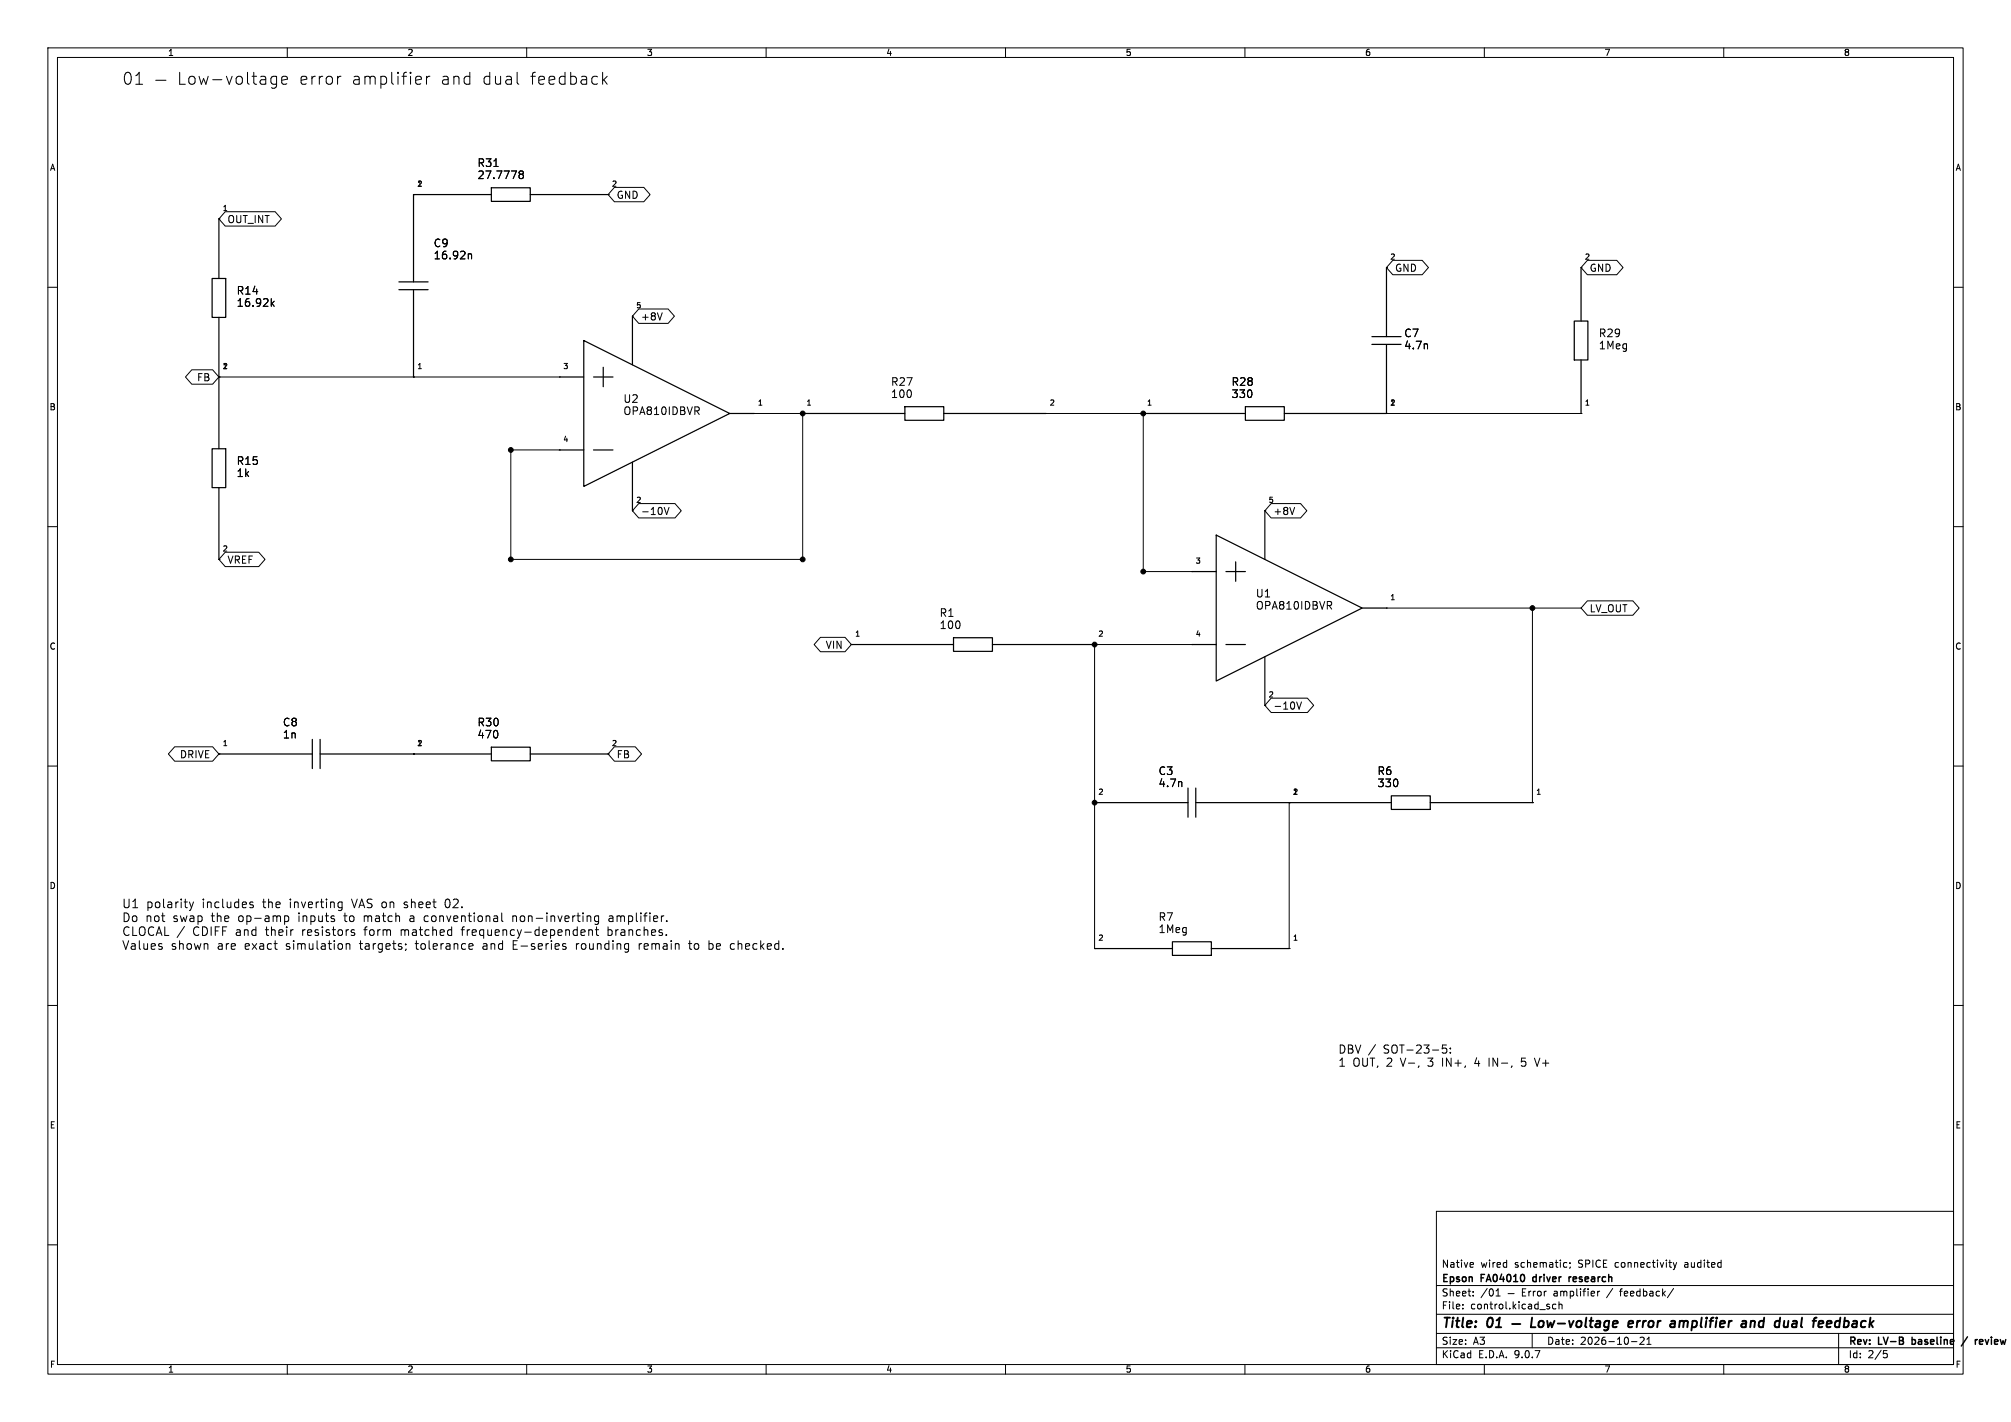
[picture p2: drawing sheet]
<svg xmlns="http://www.w3.org/2000/svg" width="420mm" height="297mm" viewBox="0 0 420 297" stroke-linecap="round" stroke-linejoin="round" font-family="sans-serif">
<g fill="none" stroke="#000" stroke-width=".21">
<path d="M10 10h400v277h-400zM12 12h396v273h-396zM32.5 16.8h2.2M37.5 15.1v2.5h1.2M39.7 16.1a.68 .68 0 0 1 1 .3v.7a.68 .68 0 0 1-.6 .5 .68 .68 0 0 1-.7-.5v-.7zM41.6 15.9l.4 1.7 .5-1.2 .5 1.2 .5-1.7M44.4 16.6h1.9M47.3 15.9l.6 1.7 .6-1.7M49.5 16.1a.68 .68 0 0 1 1.1 .3v.7a.68 .68 0 0 1-.6 .5 .68 .68 0 0 1-.7-.5v-.7zM51.7 15.1v2.1l.3 .4M52.6 15.9h1M53 15.1v2.1l.1 .3 .5 .1"/>
<path d="M54.4 16.1l.3-.2 .7 .2 .1 1.5M55.5 16.5l-.8 .1a.49 .49 0 0 0-.4 .5 .49 .49 0 0 0 .4 .5l.8-.1M57.8 16.1l-.8-.2-.4 .5v.7l.2 .4 .2 .1 .8-.1M57.8 15.9v2.1a.68 .68 0 0 1-1.1 .3M58.8 16.8l1.2-.3-.1-.4-.7-.2-.4 .4 .2 1.2 .2 .1 .7-.1M60 10v2M71.2 15.9l-.5 .2M87.2 15.9l.7 .2 .1 .4-1.2 .3M87.9 17.5l-.7 .1M89.1 15.9v1.7M89.8 15.9a.64 .64 0 0 0-.7 .5M108 15.1v2.1l.4 .4"/>
<path d="M110 10v2M125.9 15.1v2.5M126.1 16.6l.7 1M126.8 15.9l-.9 1M160 10v2M210 10v2M260 10v2M310 10v2M360 10v2M108.7 36.4l-.3-.3 .3-.4 .5 .1 .1 .2-.3 .4M108.7 36.4l-.3 .3 .1 .5 .2 .1 .5-.1 .1-.2-.1-.5-.2-.1M108.7 36.4h.3"/>
<path d="M128.3 39.1h6.2l1.3 1.5-1.3 1.5h-6.2l-1.3-1.5zM45.7 45.7h.1M47 44.2h10.5l1.3 1.5-1.3 1.5h-10.5l-1.3-1.5zM86.4 40.6h.1M97.9 53.1h.5l.1 1M127 40.6h.1M289.6 55.9h.1M290.9 54.4h6.1l1.3 1.5-1.3 1.5h-6.1l-1.3-1.5zM330.2 55.9h.1M331.5 54.4h6.2l1.3 1.5-1.3 1.5h-6.2l-1.3-1.5zM10 60h2M40 77.2h4.4l1.3 1.5-1.3 1.5h-4.4l-1.3-1.5z"/>
<path d="M45.7 78.7h.1M45.7 78.7h71.1M56.8 63.4l.5 .6M57.3 62.9l-.6 .6M86.4 78.7h.1M116.8 78.7h.1M132.1 66h.1M133.4 64.5h6.1l1.4 1.5-1.4 1.5h-6.1l-1.3-1.5zM138.3 65.3l-.5 1.5M408 60h2M116.8 94h.1M157.5 86.4h.1"/>
<path d="M157.5 86.4h10.1M167.6 86.4h.1M167.6 86.4v30.4h-60.9v-22.8h10.1M218.4 86.4h.1M218.4 86.4h20.4M238.8 86.4h.1M238.8 86.4v33h10.1M289.6 86.4h.1M289.6 86.4h40.6M330.2 86.4h.1M10 110h2M45.7 116.8h.1"/>
<path d="M47 115.3h7l1.3 1.5-1.3 1.5h-7l-1.3-1.5zM132.1 106.7h.1M133.4 105.2h7.6l1.3 1.5-1.3 1.5h-7.6l-1.3-1.5zM138.7 106l.5 1.5 .5-1.5M248.9 119.4h.1M264.2 106.7h.1M265.5 105.2h6.1l1.3 1.5-1.3 1.5h-6.1l-1.3-1.5zM270.4 106l-.5 1.5M408 110h2M171.3 133.1h5.2l1.3 1.5-1.3 1.5h-5.2l-1.3-1.5zM177.8 134.6h.1M228.6 134.6h.1"/>
<path d="M228.6 134.6v63.5M228.6 134.6h20.3M248.9 134.6h.1M289.6 127h.1M289.6 127h40.6M320 127v40.6M331.5 125.5h9.5l1.3 1.5-1.3 1.5h-9.5l-1.3-1.5zM10 160h2M36.5 156h7.9l1.3 1.5-1.3 1.5h-7.9l-1.3-1.5zM45.7 157.5h.1M86.4 157.5h.1M127 157.5h.1"/>
<path d="M128.3 156h4.4l1.3 1.5-1.3 1.5h-4.4l-1.3-1.5zM264.2 147.3h.1M265.5 145.8h7.5l1.4 1.5-1.4 1.5h-7.5l-1.3-1.5zM270.8 146.6l.5 1.5 .5-1.5M408 160h2M228.6 167.6h.1M269.2 167.6h.1M269.2 167.6v30.5M320 167.6h.1M33.8 197.8v.4M38.5 193.5l-1.5 2.3M39.6 188.4l.4 1.2"/>
<path d="M40 189.6l-.2 .4-.2 .2M40.4 188.4l-.4 1.2M52.8 188.5l-.4-.1-.2 .2v.3l.6 .2v.4h-.6M57.2 197.1h.7M57.7 198.3h.2M59.4 191.3v1.8M60 191.3l-.6 .1M60.1 191.4l.2 .2-.1 .7-.2 .2-.6-.1M69.8 192v.4M70.7 189.4l.2 .2 .5-.1M71.4 188.5l-.5-.1-.2 .2M71.4 188.4v1.4l-.3 .4-.4-.1"/>
<path d="M72.3 197.3l.3-.2 .4 .1 .1 1.1M72.3 197.1v1.2M73.4 194.7l.6 .2 .1 .2-.3 .3-.5-.1M73.4 194.3h.6M84.7 197.2v.1M84.8 198.2l-.2 .3M94.2 194.2l.1 .1M94.3 193.6v1.8M94.3 195.3l-.1 .1M98 198.2h.7M98.7 197.2l.1 .3-.9 .2M103.7 191.3l.2 .2v1"/>
<path d="M103.9 192.4l-.1 .1M103.9 191.7l-.1 .1M104.8 190.7v1.5l.2 .3M117.6 197.2v.4l.6 .2v.2l-.2 .3-.5-.1M121.4 194.3v1h.7M122.1 194.3l.1 .3-.9 .2M122.7 191.4h.6l.1 1.1M123 194.4l.2-.2 .4 .1 .1 1.1M123 194.2v1.2M124.3 194.2h.7M124.6 193.6v1.5l.4 .3M125 191.4l-.5-.1-.3 .3v.5l.1 .3h.7"/>
<path d="M125 191.3v1.4l-.3 .4-.5-.1M131.1 197.1l.2 .1M131.3 197.1l-.1 1.6M131.3 198.2l-.2 .1M138.5 191.3h.1M139.2 195.2v.2M139.2 192.3v.2M152.6 197.3v.8M228.6 198.1h.1M269.2 198.1h.1M10 210h2M287.3 218.2l-1.5 2.2"/>
<path d="M302.1 218.3h-.8l-.1 .8 .2-.2 .6 .1 .2 .2-.1 .6-.3 .2-.6-.2M302.9 219.8v.2M302.9 218.9v.2M408 210h2M296.3 222.6l-.1 .3M315.8 222.6l-.1 .3M320.5 221l.5 1.7M300 253h108v32h-108zM10 260h2M300 278.5h108M300 274.5h108M300 268.5h108"/>
<path d="M305.5 273.2v.2M305.5 272.5v.1M307.5 263.7l.2 .3-.7 .2M307.7 270.5v.2M307.7 269.8v.1M307.7 264.6l-.2 .1M312.4 270.7h.9M312.4 269.6l.5-.4v1.5M314.9 270.2h1.3M317.9 269.9h.5M318.7 269.2h-.8v1.5h.8M319.3 269.7v1"/>
<path d="M319.7 269.7l-.4 .3M320 278.5v3M320.2 269.7v1M320.7 269.7l-.5 .3M321.2 269.8l.4-.1 .3 .3v.4l-.3 .3-.4-.1-.1-.2zM322.5 269.7v1M322.9 269.7l-.4 .3M324.9 272.5l-.4-.1-.3 .3 .2 .6h.5M325.6 272.5l.2-.1 .4 .1v.9M325.6 271.9v1.5M326.8 263.7l.4 .1M327.2 264.6l-.4 .1"/>
<path d="M327.9 263.8v.1M327.9 264.6l-.1 .3M333.7 269.7v1M334.1 269.7l-.4 .3M342.5 279.4l.6-.1 .3 .4-1 1.1h1M343.9 279.7l.5-.4v1.5M349.4 263.7l.4 1M349.5 269.1l-1.3 1.9M349.8 264.7l-.4 .5M350.2 263.7l-.4 1M384 278.5v6.5M408 260h2"/>
<path d="M60 285v2M110 285v2M160 285v2M210 285v2M260 285v2M300 281.5h108M310 285v2M340.7 280.2h1.2M343.9 280.8h.9M360 285v2M393.4 282.1h.7M393.5 282.7h.4l.3 .2-.2 .6-.5 .1"/>
</g>
<path d="M320.2 266.8v.7M327.7 266.7v1M328.1 266.7l-.4 .3M399.3 279.3v1.5M399.5 279.8l-.2 .1M410.9 279.2l-1.3 1.9M412.5 279.8v1M413 279.8l-.5 .3M413.9 279.8h-.3l-.2 .2 .1 .7 .4 .1M399.3 280.7l.2 .1M414.1 280.1l-.7 .2" fill="none" stroke="#000" stroke-width=".3"/>
<g fill="none" stroke="#000" stroke-width=".4">
<path d="M315.8 276.5h1.7M320 275.2l-.3 2h1M321.5 276.1l.1-.1a.5 .5 0 0 1 .8 .3l-.1 .5-.2 .3a.5 .5 0 0 1-.8-.3zM323.1 275.9l.2 1.3 .5-.9 .3 .9 .5-1.3M325.3 276.4h1.6M327.7 275.9l.3 1.3 .6-1.3M329.4 276.1l.1-.1a.5 .5 0 0 1 .8 .3l-.1 .5-.2 .3a.5 .5 0 0 1-.8-.3zM331.3 275.2l-.2 1.7 .2 .3M332 275.9h.7M332.3 275.2l-.2 1.7 .1 .2 .4 .1M333.4 276h.8l-.1 1.2M334.2 276.3l-.7 .1a.4 .4 0 0 0-.3 .4 .4 .4 0 0 0 .2 .4l.7-.1"/>
<path d="M336.1 276a.66 .66 0 0 0-1 .3l-.1 .5 .2 .3h.7M336.1 275.9l-.2 1.6-.5 .4-.4-.1M336.8 276.5l1-.2v-.3h-.8l-.2 .9 .2 .3 .6-.1M340.1 276.5l1-.2-.1-.3h-.7l-.3 .9 .3 .3 .6-.1M350.8 275.9l-.1 1.3M351.4 275.9l-.6 .2M365.7 276.1l.3-.2 .4 .1v1.2M365.7 275.9l-.2 1.3M375 275.9l-.6 .1M375 276.4h-.4a.4 .4 0 0 0-.4 .4 .4 .4 0 0 0 .3 .4h.5M382.4 276l.1 .3-1 .2M383.7 275.9l-.4 .4-.1 .5 .1 .3 .6 .1"/>
</g>
<g fill="none" stroke="#000" stroke-width=".25">
<path d="M102.6 39.2h8.1v2.9h-8.1zM44.3 58.2h2.8v8.1h-2.8zM45.7 45.7v12.5M83.3 58.9h6.1M102.6 40.6h-16.2v18.3M110.7 40.6h16.3M289.6 55.9v14.4M330.2 55.9v11.2M45.7 66.3v27.4M83.3 60.5h6.1M86.4 60.5v18.2M116.8 78.7h5.1"/>
<path d="M121.9 71.1l30.5 15.3-30.5 15.2zM124 78.7h4M126 76.7v4.1M132.1 66v10.2M286.5 70.3h6.1M286.5 71.9h6.1M289.6 71.9v14.5h-21.4M328.8 67.1h2.8v8.1h-2.8zM330.2 75.2v11.2M44.3 93.7h2.8v8.2h-2.8zM116.8 94h5.1M124 94h4"/>
<path d="M132.1 96.5v10.2M152.4 86.4h5.1M167.6 86.4h21.4M189 84.9h8.1v2.9h-8.1zM197.1 86.4h21.3M238.8 86.4h21.3M260.1 84.9h8.1v2.9h-8.1zM45.7 101.9v14.9M248.9 119.4h5.1M254 111.8l30.5 15.2-30.5 15.2zM256 119.4h4.1M258.1 117.3v4.1"/>
<path d="M264.2 106.7v10.1M177.8 134.6h21.3M199.1 133.2h8.2v2.8h-8.2zM207.3 134.6h21.3M248.9 134.6h5.1M256 134.6h4.1M264.2 137.2v10.1M284.5 127h5.1M45.7 157.5h19.5M65.2 154.4v6.1M66.9 157.5h35.7M66.9 154.4v6.1"/>
<path d="M102.6 156.1h8.1v2.8h-8.1zM110.7 157.5h16.3M228.6 167.6h19.5M248.1 164.6v6.1M249.7 167.6h40.9M249.7 164.6v6.1M290.6 166.2h8.1v2.9h-8.1zM298.7 167.6h21.3M228.6 198.1h16.3M244.9 196.7h8.1v2.8h-8.1zM253 198.1h16.2"/>
</g>
<g fill="#000" stroke="#000" stroke-width=".21">
<circle cx="106.7" cy="94" r=".5"/>
<circle cx="167.6" cy="86.4" r=".5"/>
<circle cx="238.8" cy="86.4" r=".5"/>
<circle cx="106.7" cy="116.8" r=".5"/>
<circle cx="167.6" cy="116.8" r=".5"/>
<circle cx="238.8" cy="119.4" r=".5"/>
<circle cx="228.6" cy="134.6" r=".5"/>
<circle cx="320" cy="127" r=".5"/>
<circle cx="228.6" cy="167.6" r=".5"/>
</g>
<g font-size="3.5">
<text x="25.4" y="17.9">01</text>
<text x="62.2" y="17.9">error</text>
<text x="73.1" y="17.9">amplifier</text>
<text x="91.6" y="17.9">and</text>
<text x="100.3" y="17.9">dual</text>
<text x="110.2" y="17.9">feedback</text>
</g>
<g font-size="2.8">
<text x="301" y="277.9">Title:</text>
<text x="310.6" y="277.9">01</text>
<text x="342.6" y="277.9">error</text>
<text x="352.1" y="277.9">amplifier</text>
<text x="367.8" y="277.9">and</text>
<text x="375.5" y="277.9">dual</text>
<text x="384.3" y="277.9">feedback</text>
</g>
<g font-size="2.5">
<text x="25.4" y="190">U1</text>
<text x="30.5" y="190">polarity</text>
<text x="42.1" y="190">includes</text>
<text x="54.8" y="190">the</text>
<text x="60.5" y="190">inverting</text>
<text x="73.6" y="190">VAS on</text>
<text x="84.6" y="190">sheet</text>
<text x="93.3" y="190">02.</text>
<text x="25.4" y="192.9">Do not</text>
<text x="25.4" y="195.8">CLOCAL /</text>
<text x="36.1" y="192.9">swap</text>
<text x="40.2" y="195.8">CDIFF and</text>
<text x="44.1" y="192.9">the</text>
<text x="49.8" y="192.9">op-amp</text>
<text x="55.5" y="195.8">their</text>
<text x="62.4" y="192.9">inputs</text>
<text x="63.2" y="195.8">resistors</text>
<text x="72.1" y="192.9">to</text>
<text x="76.2" y="192.9">match</text>
<text x="76.3" y="195.8">form</text>
<text x="83.9" y="195.8">matched</text>
<text x="85.9" y="192.9">a conventional</text>
<text x="96.8" y="195.8">frequency-dependent</text>
<text x="107.5" y="192.9">non-inverting</text>
<text x="127.3" y="195.8">branches.</text>
<text x="127.8" y="192.9">amplifier.</text>
<text x="25.4" y="198.7">Values</text>
<text x="35.6" y="198.7">shown</text>
<text x="45.3" y="198.7">are</text>
<text x="51.1" y="198.7">exact</text>
<text x="59.7" y="198.7">simulation</text>
<text x="75.3" y="198.7">targets;</text>
<text x="87" y="198.7">tolerance</text>
<text x="101.1" y="198.7">and</text>
<text x="107.4" y="198.7">E-series</text>
<text x="120.7" y="198.7">rounding</text>
<text x="133.9" y="198.7">remain</text>
<text x="144.6" y="198.7">to</text>
<text x="148.7" y="198.7">be</text>
<text x="153.4" y="198.7">checked.</text>
</g>
<g font-size="2.4">
<text x="279.4" y="220.3">DBV /</text>
<text x="288.9" y="220.3">SOT-23-5:</text>
<text x="279.4" y="223.1">1</text>
<text x="282.4" y="223.1">OUT, 2</text>
<text x="292.5" y="223.1">V-,</text>
<text x="298.3" y="223.1">3</text>
<text x="301.4" y="223.1">IN+,</text>
<text x="308.3" y="223.1">4</text>
<text x="311.3" y="223.1">IN-,</text>
<text x="318.2" y="223.1">5</text>
<text x="321.3" y="223.1">V+</text>
</g>
<g font-size="2.2">
<text x="99.6" y="35.1">R31</text>
<text x="99.6" y="37.6">27.7778</text>
<text x="90.5" y="51.8">C9</text>
<text x="90.5" y="54.4">16.92n</text>
<text x="49.3" y="64.3">16.92k</text>
<text x="49.3" y="61.7">R14</text>
<text x="293.2" y="70.6">C7</text>
<text x="333.8" y="70.6">R29</text>
<text x="293.2" y="73.2">4.7n</text>
<text x="333.8" y="73.2">1Meg</text>
<text x="186" y="80.8">R27</text>
<text x="186" y="83.3">100</text>
<text x="257.1" y="80.8">R28</text>
<text x="257.1" y="83.3">330</text>
<text x="130.1" y="86.9">OPA810IDBVR</text>
<text x="130.1" y="84.3">U2</text>
<text x="49.3" y="97.3">R15</text>
<text x="49.3" y="99.8">1k</text>
<text x="262.2" y="125">U1</text>
<text x="196.2" y="129">R1</text>
<text x="196.2" y="131.6">100</text>
<text x="262.2" y="127.5">OPA810IDBVR</text>
<text x="59" y="151.9">C8</text>
<text x="59" y="154.4">1n</text>
<text x="99.6" y="151.9">R30</text>
<text x="99.6" y="154.4">470</text>
<text x="241.9" y="164.6">4.7n</text>
<text x="241.9" y="162.1">C3</text>
<text x="287.6" y="162.1">R6</text>
<text x="287.6" y="164.6">330</text>
<text x="241.9" y="192.5">R7</text>
<text x="241.9" y="195.1">1Meg</text>
</g>
<g font-size="2.1">
<text x="128.7" y="41.7">GND</text>
<text x="47.4" y="46.8">OUT_INT</text>
<text x="291.2" y="57">GND</text>
<text x="331.9" y="57">GND</text>
<text x="133.8" y="67.1">+8V</text>
<text x="41.1" y="79.8">FB</text>
<text x="133.8" y="107.8">-10V</text>
<text x="265.8" y="107.8">+8V</text>
<text x="47.4" y="117.9">VREF</text>
<text x="331.9" y="128.1">LV_OUT</text>
<text x="172.4" y="135.7">VIN</text>
<text x="265.8" y="148.4">-10V</text>
<text x="37.5" y="158.6">DRIVE</text>
<text x="128.7" y="158.6">FB</text>
<text x="301" y="268.2">Epson</text>
<text x="301" y="265">Native</text>
<text x="309.2" y="265">wired</text>
<text x="309.4" y="268.2">FA04010</text>
<text x="316.4" y="265">schematic;</text>
<text x="320.8" y="268.2">driver</text>
<text x="328.9" y="268.2">research</text>
<text x="329.7" y="265">SPICE</text>
<text x="337.5" y="265">connectivity</text>
<text x="352.2" y="265">audited</text>
<text x="301" y="273.7">File:</text>
<text x="301" y="271">Sheet:</text>
<text x="307.1" y="273.7">control.kicad_sch</text>
<text x="309.2" y="271">/01</text>
<text x="324.8" y="271">amplifier</text>
<text x="336.1" y="271">/</text>
<text x="338.9" y="271">feedback/</text>
<text x="301" y="281.1">Size:</text>
<text x="307.6" y="281.1">A3</text>
<text x="323" y="281.1">Date:</text>
<text x="330" y="281.1">2026-10-21</text>
<text x="386" y="281.3">Rev:</text>
<text x="392.4" y="281.3">LV-B</text>
<text x="400" y="281.3">baseline</text>
<text x="414.4" y="281.3">review</text>
<text x="301" y="283.9">KiCad</text>
<text x="308.7" y="283.9">E.D.A.</text>
<text x="316.3" y="283.9">9.0.7</text>
<text x="386" y="283.9">Id:</text>
<text x="390.1" y="283.9">2/5</text>
</g>
<g font-size="1.8">
<text x="35" y="11.9">1</text>
<text x="85" y="11.9">2</text>
<text x="135" y="11.9">3</text>
<text x="185" y="11.9">4</text>
<text x="235" y="11.9">5</text>
<text x="285" y="11.9">6</text>
<text x="335" y="11.9">7</text>
<text x="385" y="11.9">8</text>
<text x="10.3" y="35.9">A</text>
<text x="408.3" y="35.9">A</text>
<text x="10.3" y="85.9">B</text>
<text x="408.2" y="85.9">B</text>
<text x="10.3" y="135.9">C</text>
<text x="408.2" y="135.9">C</text>
<text x="10.3" y="185.9">D</text>
<text x="408.2" y="185.9">D</text>
<text x="10.3" y="235.9">E</text>
<text x="408.3" y="235.9">E</text>
<text x="10.3" y="285.9">F</text>
<text x="35" y="286.9">1</text>
<text x="85" y="286.9">2</text>
<text x="135" y="286.9">3</text>
<text x="185" y="286.9">4</text>
<text x="235" y="286.9">5</text>
<text x="285" y="286.9">6</text>
<text x="335" y="286.9">7</text>
<text x="385" y="286.9">8</text>
<text x="408.3" y="285.9">F</text>
</g>
<g font-size="1.5">
<text x="87" y="39.2">1</text>
<text x="127.7" y="39.2">2</text>
<text x="46.4" y="44.3">1</text>
<text x="290.2" y="54.4">2</text>
<text x="330.9" y="54.4">2</text>
<text x="132.8" y="64.6">5</text>
<text x="46.4" y="77.3">1</text>
<text x="87" y="77.3">1</text>
<text x="117.5" y="77.3">3</text>
<text x="158.2" y="84.9">1</text>
<text x="168.3" y="84.9">1</text>
<text x="219.1" y="84.9">2</text>
<text x="239.4" y="84.9">1</text>
<text x="290.2" y="84.9">1</text>
<text x="330.9" y="84.9">1</text>
<text x="117.5" y="92.5">4</text>
<text x="132.8" y="105.2">2</text>
<text x="264.8" y="105.2">5</text>
<text x="46.4" y="115.4">2</text>
<text x="249.6" y="117.9">3</text>
<text x="290.2" y="125.5">1</text>
<text x="178.5" y="133.2">1</text>
<text x="229.3" y="133.2">2</text>
<text x="249.6" y="133.2">4</text>
<text x="264.8" y="145.9">2</text>
<text x="46.4" y="156">1</text>
<text x="87" y="156">1</text>
<text x="127.7" y="156">2</text>
<text x="229.3" y="166.2">2</text>
<text x="269.9" y="166.2">1</text>
<text x="320.7" y="166.2">1</text>
<text x="229.3" y="196.7">2</text>
<text x="269.9" y="196.7">1</text>
</g>
</svg>
